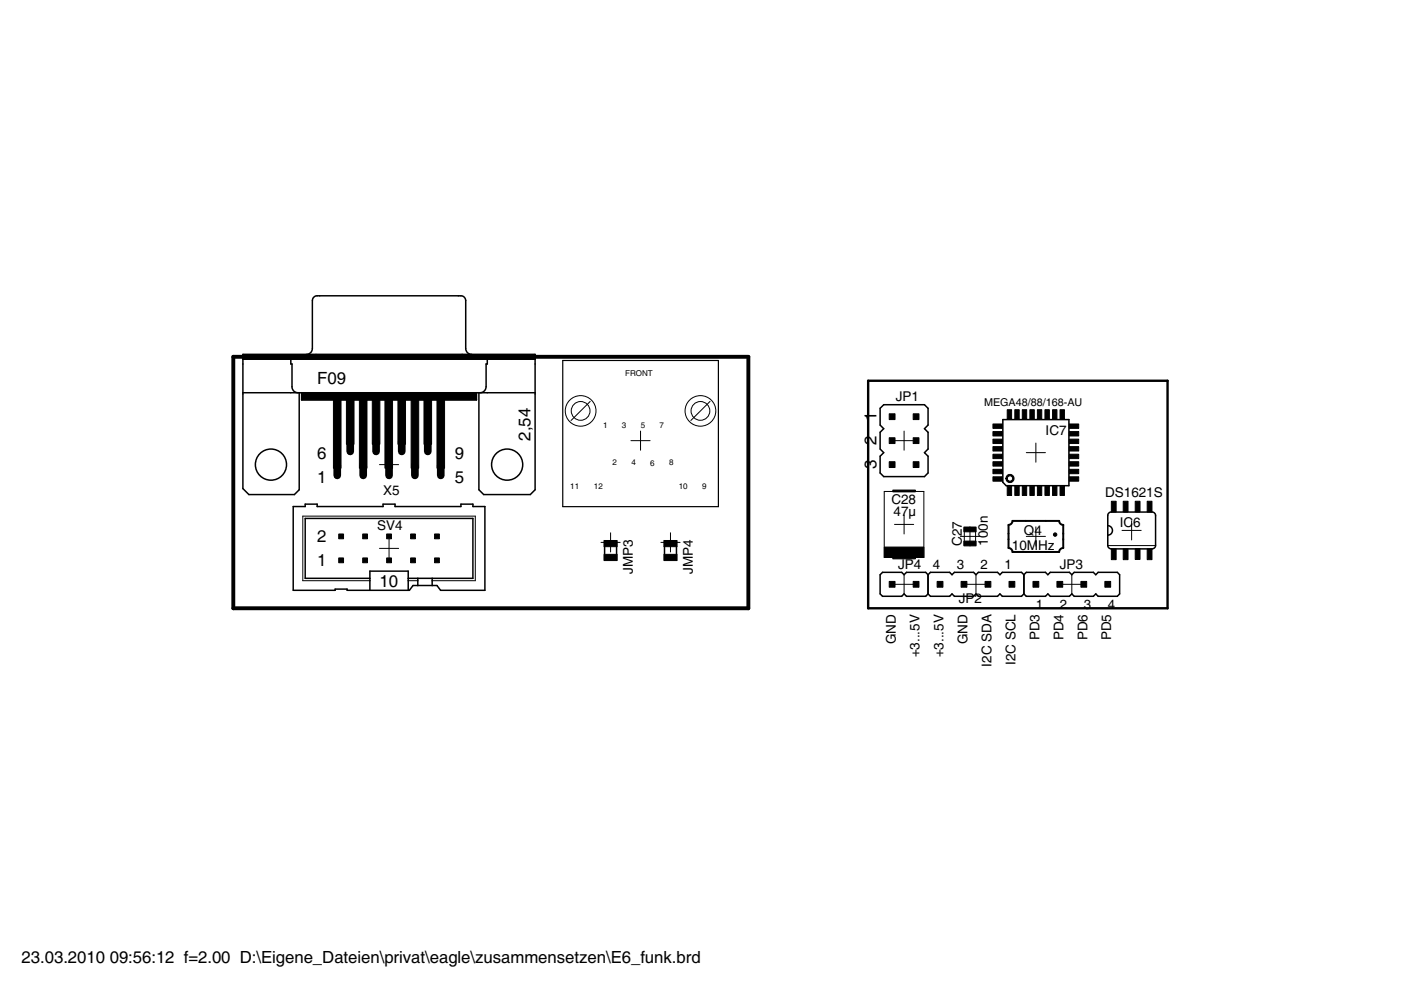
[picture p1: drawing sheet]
<svg xmlns="http://www.w3.org/2000/svg" width="297mm" height="210mm" viewBox="0 0 297 210" stroke-linecap="round" stroke-linejoin="round" font-family="sans-serif">
<g fill="none" stroke="#000" stroke-width=".21">
<circle cx="123.1" cy="87.1" r="1.99"/>
<circle cx="123.1" cy="87.1" r="3.2"/>
<circle cx="148.5" cy="87.1" r="1.99"/>
<circle cx="148.5" cy="87.1" r="3.2"/>
</g>
<g fill="#000" stroke="#000" stroke-width=".21">
<path d="M80.5 98.5h4zM121.1 89.2l4-4.1zM133.8 93.4h4zM135.8 91.4v4.1zM146.5 89.2l4-4.1zM189.7 93.4h4zM191.7 91.4v4.1zM217.6 96h4.1zM219.6 93.9v4.1zM64.2 109.4v13.7zM80.5 116.3h4zM82.5 96.5v4z"/>
<path d="M82.5 114.2v4.1zM64.2 109.4h36.6zM127.4 115h4.1zM129.5 113v4zM140.1 115h4.1zM142.2 113v4zM187.5 104.2v14zM187.5 104.2h8.4zM189.7 111.2h4zM191.7 109.2v4zM195.9 104.2v14zM187.5 118.2h8.4z"/>
<path d="M203.6 113.7h4.1zM204.4 111.9v3.7zM205.7 111.7v4.1zM206.8 111.9v3.7zM217.6 113.7h4.1zM219.6 111.7v4.1zM234.9 115.7h10.1zM237.9 112.5h4.1zM239.9 110.4v4.1zM64.2 123.1h14.2zM86.6 123.1h2zM91.6 123.1h9.2z"/>
<path d="M100.8 109.4v13.7zM189.7 123.9h4zM191.7 121.9v4zM204.9 123.9h4.1zM206.9 121.9v4zM225.2 123.9h4.1zM227.2 121.9v4z"/>
<path d="M213.4 100.9a.87 .87 0 0 1 1.5 .1 .87 .87 0 0 1-.5 1.3 .87 .87 0 0 1-1.1-.8h.3a.57 .57 0 0 1 .8-.5 .57 .57 0 0 1 .1 .9 .57 .57 0 0 1-.9-.3v-.1h-.3z" fill-rule="evenodd"/>
<circle cx="223.7" cy="113.3" r=".36"/>
</g>
<g fill="#000" stroke="#000" stroke-width=".32">
<path d="M51.5 76.2v1zM51.5 75.1v1.1zM51.5 76.2h5.1zM51.5 75.1h15.5zM56.6 76.2h5.1zM61.7 76.2v1zM61.7 77.2h.2zM61.7 76.2h41.6zM66.2 63.7v10.2zM67 75.1h31zM67.2 62.7h.6zM67.8 62.7h29.4z"/>
<path d="M97.2 62.7h.5zM98 75.1h15.5zM98.7 63.7v10.2zM103.1 77.2h.2zM103.3 76.2h5.1zM103.3 76.2v1zM108.4 76.2h5.1zM113.5 75.1v1.1zM113.5 76.2v1zM113.5 77.2v6.1zM51.5 83.3h10.2zM51.5 77.2v6.1z"/>
<path d="M51.5 83.3v.2zM61.7 83.3h1.7zM61.9 77.2v4.8zM63.4 83.3h.5zM63.9 83.3v1.5zM63.9 83.3h37.1zM63.9 84.8h37.1zM101 83.3v1.5zM101 83.3h.5zM101.5 83.3h1.8zM103.1 77.2v4.8zM103.3 83.3h10.2z"/>
<path d="M113.5 83.3v.2zM186.6 91.7v3.5zM186.6 86.6v3.5zM187.4 85.8h8.6zM187.4 96l-.8 .7zM186.6 95.2l.8 .8zM187.4 90.9l-.8 .8zM186.6 90.1l.8 .8zM187.4 85.8l-.8 .8zM196 90.9l.8 .8zM196 96l.8-.8zM196 96l.8 .7z"/>
<path d="M196 85.8l.8 .8zM196.8 90.1l-.8 .8zM196.8 91.7v3.5zM196.8 96.7v3.6zM196.8 86.6v3.5zM212.6 89h14zM226.6 89v14zM51.5 83.5v20.1zM51.5 103.6l1.3 1.3zM62.2 107.4h2.5zM62.2 107.4v17.8zM52.8 104.9h9.6z"/>
<path d="M62.4 104.9l1-1.1zM63.4 83.3v20.5zM64.7 109.9h35.6zM64.7 109.9v12.7zM64.7 106.9v.5zM64.7 106.9h2.5zM67.2 106.9v.5zM67.2 107.4h14zM81.2 106.9v.5zM81.2 106.9h2.6zM83.8 106.9v.5zM83.8 107.4h13.9z"/>
<path d="M97.7 106.9v.5zM100.3 106.9v.5zM97.7 106.9h2.6zM100.3 107.4h2.5zM101.5 83.3v20.5zM101.5 103.8l1.1 1.1zM102.6 104.9h9.8zM112.4 104.9l1.1-1.1zM113.5 83.5v20.3zM128.2 115.9v1.6zM130.7 115.9v1.6zM140.9 115.9v1.6z"/>
<path d="M143.4 115.9v1.6zM186.6 100.3l.8 .7zM186.6 96.7v3.6zM196 101l.8-.7zM187.4 101h8.6zM212.6 89v13.3zM212.6 102.3l.7 .7zM213.3 103h13.3zM234.9 109.3v2.1zM234.9 111.4v2.1zM234.9 113.5v2.1zM235.6 116.4h8.6z"/>
<path d="M235.6 108.6h8.6zM245 109.3v6.3zM71.1 124.9v.3zM62.2 125.2h8.9zM73.6 124.9v.3zM71.1 124.9h2.5zM78.4 121.1v1.5zM64.7 122.6h13.7zM78.4 122.6v.5zM78.4 123.1v2.1zM73.6 125.2h4.8zM78.4 121.1h8.2z"/>
<path d="M86.6 121.1v1.5zM86.6 122.6v.5zM78.4 125.2h8.2zM86.6 123.1v2.1zM86.6 125.2h.2zM87.6 124.1l-.8 1.1zM88.6 122.6v.5zM86.6 122.6h2zM88.6 123.1v1zM87.6 124.1h1zM91.6 122.6v.5zM88.6 122.6h3z"/>
<path d="M91.6 123.1v1zM88.6 124.1h3zM92.6 124.1l.8 1.1zM91.6 124.1h1zM100.3 109.9v12.7zM91.6 122.6h8.7zM93.4 125.2h9.4zM102.8 107.4v17.8zM186.6 121.9v4zM187.1 121.3l-.5 .6zM187.1 121.3h4.1zM186.6 125.9l.5 .5z"/>
<path d="M187.1 126.4h4.1zM191.7 125.9l-.5 .5zM191.7 125.9l.5 .5zM191.2 121.3l.5 .6zM191.7 121.9l.5-.6zM192.2 121.3h4.1zM192.2 126.4h4.1zM196.8 121.9v4zM196.3 121.3l.5 .6zM196.8 125.9l-.5 .5zM196.8 125.9l.5 .5zM197.3 121.3l-.5 .6z"/>
<path d="M197.3 126.4h4zM197.3 121.3h4zM201.3 121.3l.5 .6zM201.8 125.9l-.5 .5zM202.4 126.4h4zM202.4 121.3h4zM202.4 121.3l-.6 .6zM201.8 125.9l.6 .5zM206.9 125.9l-.5 .5zM206.4 121.3l.5 .6zM206.9 125.9l.5 .5zM207.4 126.4h4.1z"/>
<path d="M207.4 121.3l-.5 .6zM207.4 121.3h4.1zM212 125.9l-.5 .5zM211.5 121.3l.5 .6zM212 125.9l.5 .5zM212.5 126.4h4.1zM212.5 121.3l-.5 .6zM212.5 121.3h4.1zM217.1 121.9v4zM217.1 125.9l-.5 .5zM216.6 121.3l.5 .6zM217.1 121.9l.5-.6z"/>
<path d="M217.1 125.9l.5 .5zM221.7 121.3l.5 .6zM217.6 121.3h4.1zM221.7 126.4l.5-.5zM217.6 126.4h4.1zM222.2 121.9l.5-.6zM222.2 125.9l.5 .5zM226.7 121.3l.5 .6zM222.7 121.3h4zM226.7 126.4l.5-.5zM222.7 126.4h4zM227.2 121.9l.6-.6z"/>
<path d="M227.2 125.9l.6 .5zM227.8 121.3h4zM227.8 126.4h4zM231.8 126.4l.5-.5zM231.8 121.3l.5 .6zM232.3 125.9l.5 .5zM232.3 121.9l.5-.6zM236.9 121.3l.5 .6zM237.4 125.9l-.5 .5zM232.8 121.3h4.1zM232.8 126.4h4.1zM237.4 121.9v4z"/>
</g>
<g fill="none" stroke="#000" stroke-width=".32">
<path d="M66.2 73.9l-.2 .8-.5 .3-.5 .1M67.2 62.7l-.7 .3-.3 .7M97.7 62.7l.7 .3 .3 .7M98.7 73.9l.3 .8 .5 .3 .5 .1M61.9 82l.3 .8 .4 .3 .6 .2M103.1 82l-.3 .8-.5 .3-.5 .2M234.9 115.6l.1 .5 .6 .3M234.9 111.4a1.02 1.02 0 0 1 1 1.1 1.02 1.02 0 0 1-1 1M235.6 108.6l-.4 .1-.3 .6M244.2 108.6l.5 .1 .3 .6M245 115.6l-.1 .5-.7 .3"/>
<circle cx="57.4" cy="98.5" r="3.3"/>
<circle cx="107.5" cy="98.5" r="3.3"/>
</g>
<g fill="#000" stroke="#000" stroke-width=".21">
<path d="M51.5 75.1h62v1.1h-62zM63.9 83.3h37.1v1.5h-37.1zM70.7 84.8h1.6v14.5h-1.6zM73.4 84.8h1.7v9.4h-1.7zM76.2 84.8h1.6v14.5h-1.6zM78.9 84.8h1.6v9.4h-1.6zM81.6 84.8h1.6v14.5h-1.6zM84.4 84.8h1.6v9.4h-1.6zM87.2 84.8h1.6v14.5h-1.6zM89.9 84.8h1.6v9.4h-1.6zM92.6 84.8h1.7v14.5h-1.7zM188.5 87.7h1.3v1.3h-1.3z"/>
<path d="M188.5 92.8h1.3v1.2h-1.3zM188.5 97.9h1.3v1.2h-1.3zM193.6 87.7h1.2v1.3h-1.2zM193.6 92.8h1.2v1.2h-1.2zM193.6 97.9h1.2v1.2h-1.2zM210.5 89.9h2v.9h-2zM210.5 91.5h2v.9h-2zM210.5 93.1h2v.9h-2zM210.5 94.7h2v.9h-2zM210.5 96.3h2v.9h-2zM210.5 97.9h2v.9h-2zM210.5 99.5h2v.9h-2z"/>
<path d="M213.6 86.9h.9v2h-.9zM215.2 86.9h.9v2h-.9zM216.7 86.9h1v2h-1zM218.4 86.9h.9v2h-.9zM219.9 86.9h1v2h-1zM221.6 86.9h.9v2h-.9zM223.2 86.9h.9v2h-.9zM224.7 86.9h1v2h-1zM226.7 99.5h2v.9h-2zM226.7 97.9h2v.9h-2zM226.7 96.3h2v.9h-2zM226.7 94.7h2v.9h-2z"/>
<path d="M226.7 93.1h2v.9h-2zM226.7 91.5h2v.9h-2zM226.7 89.9h2v.9h-2zM71.8 113.2h1v1h-1zM71.8 118.3h1v1h-1zM76.9 113.2h1v1h-1zM76.9 118.3h1v1h-1zM82 113.2h1v1h-1zM82 118.3h1v1h-1zM87.1 113.2h1v1h-1zM87.1 118.3h1v1h-1zM92.1 113.2h1.1v1h-1.1z"/>
<path d="M92.1 118.3h1.1v1h-1.1zM128.1 114.6h2.8v1.3h-2.8zM128.1 117.5h2.8v1.4h-2.8zM140.8 114.6h2.8v1.3h-2.8zM140.8 117.5h2.8v1.4h-2.8zM187.5 116h8.4v2.2h-8.4zM189.3 118.1h4.8v.4h-4.8zM189.3 103.9h4.8v.4h-4.8zM204.4 114.7h2.5v1h-2.5zM204.4 111.7h2.5v1.1h-2.5zM210.5 101.1h2v.9h-2zM213.6 103.1h.9v2h-.9z"/>
<path d="M215.2 103.1h.9v2h-.9zM216.7 103.1h1v2h-1zM218.4 103.1h.9v2h-.9zM219.9 103.1h1v2h-1zM221.6 103.1h.9v2h-.9zM223.2 103.1h.9v2h-.9zM224.7 103.1h1v2h-1zM226.7 101.1h2v.9h-2zM235.6 116.4h1v2.3h-1zM235.6 106.3h1v2.3h-1zM238.1 116.4h1.1v2.3h-1.1zM238.1 106.3h1.1v2.3h-1.1z"/>
<path d="M240.7 116.3h1v2.3h-1zM240.7 106.3h1v2.3h-1zM243.2 106.3h1v2.3h-1zM243.2 116.4h1v2.3h-1zM188.5 123.3h1.3v1.2h-1.3zM193.6 123.3h1.2v1.2h-1.2zM198.7 123.3h1.2v1.2h-1.2zM203.8 123.3h1.2v1.2h-1.2zM208.9 123.3h1.2v1.2h-1.2zM213.9 123.3h1.3v1.2h-1.3zM219 123.3h1.2v1.2h-1.2zM224.1 123.3h1.2v1.2h-1.2z"/>
<path d="M229.2 123.3h1.2v1.2h-1.2zM234.3 123.3h1.2v1.2h-1.2z"/>
</g>
<path d="M119.3 76.4h33zM152.3 76.4v31zM119.3 76.4v31zM119.3 107.4h33z" fill="#000" stroke="#000" stroke-width=".25"/>
<path d="M213.8 113.1v1.2zM213.8 114.3v1.9zM213.8 111.3v1.8zM214.7 110.4h2.8zM217.5 110.4h4.2zM214.7 117h2.8zM217.5 117h4.2zM221.7 110.4h2.9zM221.7 117h2.9zM225.4 113.1v1.2zM225.4 111.3v1.8zM225.4 114.3v1.9z" fill="#000" stroke="#000" stroke-width=".42"/>
<path d="M74.3 93.7v2zM79.7 93.7v2zM85.2 93.7v2zM90.7 93.7v2zM71.5 98.8v2zM77 98.8v2zM82.5 98.8v2zM88 98.8v2zM93.5 98.8v2z" fill="#000" stroke="#000" stroke-width="1.6"/>
<path d="M213.8 116.2l.7 .3 .2 .5M214.7 110.4l-.4 .7-.5 .2M224.6 110.4l.3 .7 .5 .2M225.4 116.2l-.5 .2-.3 .6" fill="none" stroke="#000" stroke-width=".42"/>
<path d="M184.1 80.7v48.3zM184.1 80.7h63.4zM184.1 129h63.4zM247.5 80.7v48.3z" fill="#000" stroke="#000" stroke-width=".51"/>
<path d="M49.5 75.6v53.4zM49.5 75.6h109.2zM49.5 129h109.2zM158.7 75.6v53.4z" fill="#000" stroke="#000" stroke-width=".83"/>
<g font-size="4.1">
<text x="67.2" y="81.5">F09</text>
<text x="185.8" y="89.3" transform="rotate(-90 185.8 89.3)">1</text>
<text x="112.4" y="93.4" transform="rotate(-90 112.4 93.4)">2,54</text>
<text x="185.8" y="94.4" transform="rotate(-90 185.8 94.4)">2</text>
<text x="67.2" y="97.2">6</text>
<text x="96.4" y="97.2">9</text>
<text x="185.8" y="99.5" transform="rotate(-90 185.8 99.5)">3</text>
<text x="67.2" y="102.3">1</text>
<text x="96.4" y="102.3">5</text>
<text x="67.2" y="115">2</text>
<text x="67.2" y="120.1">1</text>
<text x="80.4" y="124.4">10</text>
<text x="4.6" y="204.2">23.03.2010</text>
<text x="23.3" y="204.2">09:56:12 f=2.00 D:\Eigene_Dateien\privat\eagle\zusammensetzen\E6_funk.brd</text>
</g>
<g font-size="3.3">
<text x="189.9" y="85.1">JP1</text>
<text x="221.7" y="92.2">IC7</text>
<text x="81.2" y="104.9">X5</text>
<text x="189" y="106.9">C28</text>
<text x="234.3" y="105.4">DS1621S</text>
<text x="79.9" y="112.5">SV4</text>
<text x="189.5" y="109.4">47</text>
<text x="192.6" y="109.4">µ</text>
<text x="203.9" y="113.7" transform="rotate(-90 203.9 113.7)">27</text>
<text x="217.1" y="113.5">Q4</text>
<text x="237.4" y="111.7">IC</text>
<text x="240.3" y="111.7">6</text>
<text x="203.9" y="115.7" transform="rotate(-90 203.9 115.7)">C</text>
<text x="209.4" y="115.7" transform="rotate(-90 209.4 115.7)">100n</text>
<text x="214.5" y="116.5">10MHz</text>
<text x="134.2" y="121.6" transform="rotate(-90 134.2 121.6)">JMP3</text>
<text x="146.9" y="121.6" transform="rotate(-90 146.9 121.6)">JMP4</text>
<text x="190.4" y="120.6">JP4</text>
<text x="224.7" y="120.6">JP3</text>
<text x="203.3" y="128">JP2</text>
<text x="189.9" y="136.6" transform="rotate(-90 189.9 136.6)">GND</text>
<text x="205.1" y="136.6" transform="rotate(-90 205.1 136.6)">GND</text>
<text x="220.4" y="135.8" transform="rotate(-90 220.4 135.8)">PD3</text>
<text x="225.5" y="135.8" transform="rotate(-90 225.5 135.8)">PD4</text>
<text x="230.5" y="135.8" transform="rotate(-90 230.5 135.8)">PD6</text>
<text x="235.6" y="135.8" transform="rotate(-90 235.6 135.8)">PD5</text>
<text x="195" y="139.4" transform="rotate(-90 195 139.4)">+3...5V</text>
<text x="200.1" y="139.4" transform="rotate(-90 200.1 139.4)">+3...5V</text>
<text x="210.2" y="141.4" transform="rotate(-90 210.2 141.4)">I2C SDA</text>
<text x="215.3" y="141" transform="rotate(-90 215.3 141)">I2C SCL</text>
</g>
<g font-size="3.2">
<text x="197.8" y="120.5">4</text>
<text x="202.8" y="120.5">3</text>
<text x="207.9" y="120.5">2</text>
<text x="213" y="120.5">1</text>
<text x="219.6" y="129.2">1</text>
<text x="224.7" y="129.2">2</text>
<text x="229.8" y="129.2">3</text>
<text x="234.9" y="129.2">4</text>
</g>
<text font-size="2.6" x="208.6" y="86.2">MEGA48/88/168-AU</text>
<g font-size="2">
<text x="132.5" y="79.7">FRONT</text>
<text x="127.9" y="90.7">1</text>
<text x="131.9" y="90.7">3</text>
<text x="135.9" y="90.7">5</text>
<text x="139.9" y="90.7">7</text>
<text x="129.9" y="98.7">2</text>
<text x="133.9" y="98.7">4</text>
<text x="137.9" y="98.8">6</text>
<text x="141.9" y="98.7">8</text>
<text x="120.9" y="103.7">11</text>
<text x="125.9" y="103.7">12</text>
<text x="143.9" y="103.7">10</text>
<text x="148.9" y="103.7">9</text>
</g>
</svg>
